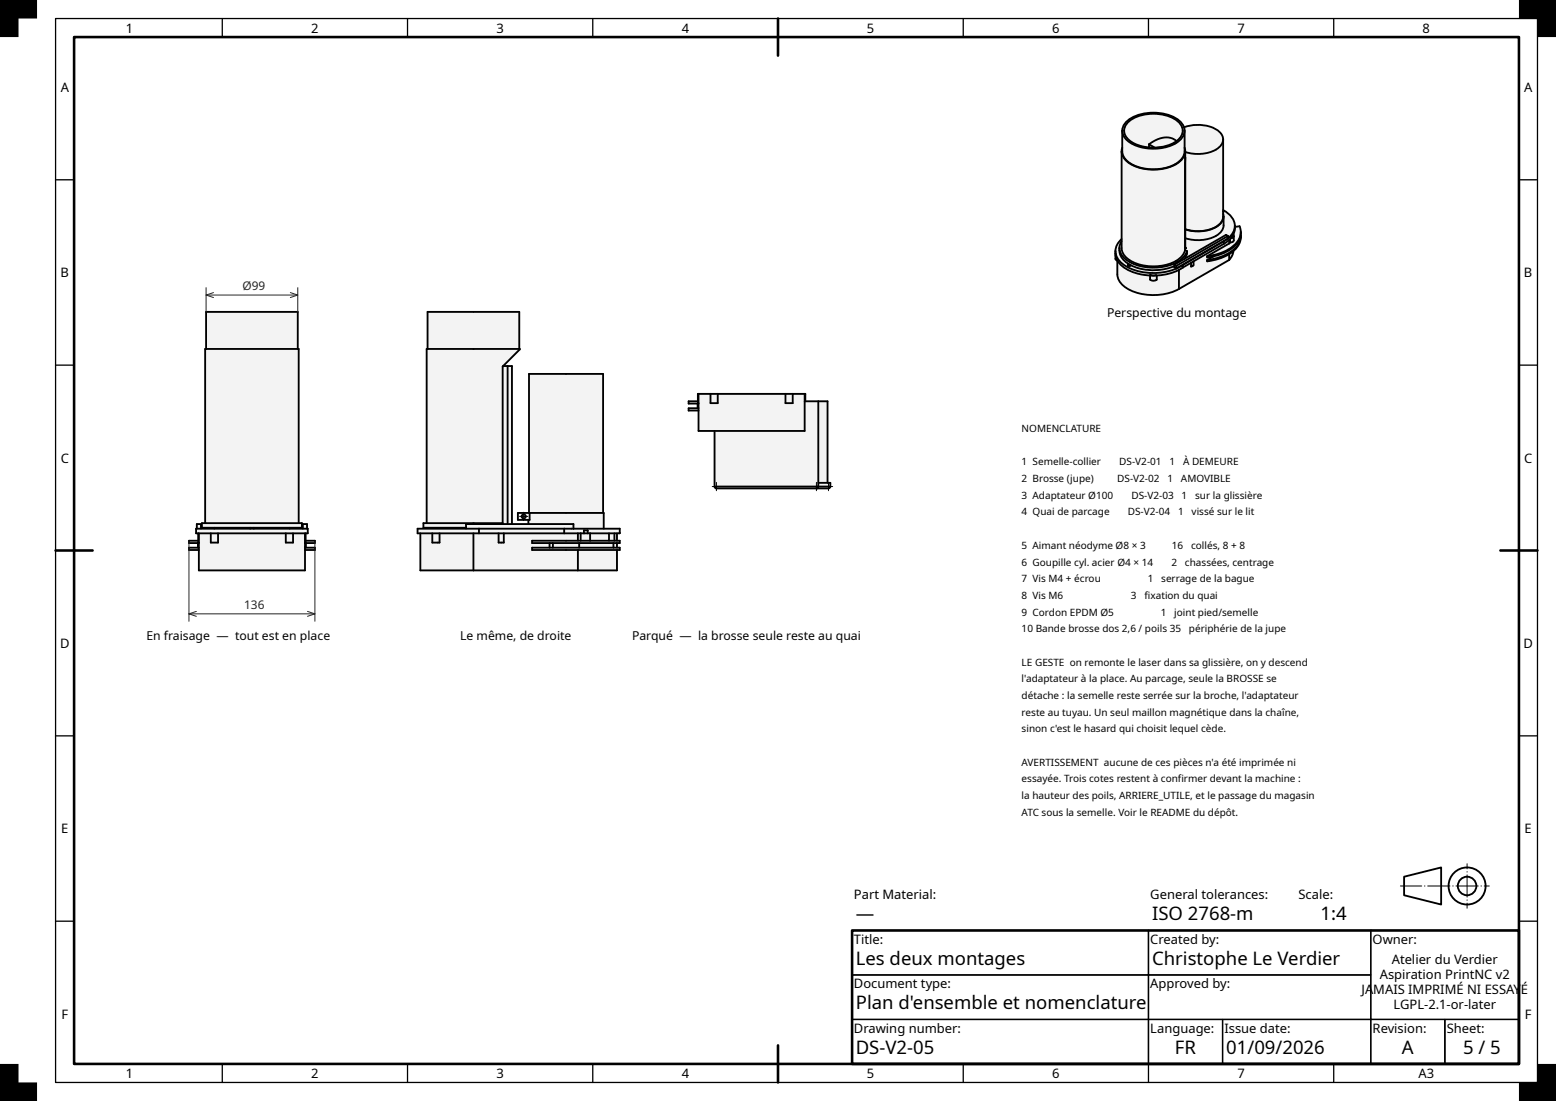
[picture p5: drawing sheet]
<svg xmlns="http://www.w3.org/2000/svg" width="420mm" height="297mm" viewBox="0 0 420 297" stroke-linecap="round" stroke-linejoin="round" font-family="sans-serif">
<path d="M20 10h390v277h-390zM210 5v10M15 148.5h10M405 148.5h10M230 251h180v36h-180zM210 282v10" fill="none" stroke="#000" stroke-width=".7"/>
<g fill="none" stroke="#000" stroke-width=".35">
<path d="M15 5h400v287h-400zM60 5v5M110 5v5M160 5v5M260 5v5M310 5v5M360 5v5M15 48.5h5M410 48.5h5M15 98.5h5M410 98.5h5M15 198.5h5"/>
<path d="M410 198.5h5M15 248.5h5M230 251h80v12h-80zM310 251h60v12h-60zM370 251h40v24h-40zM410 248.5h5M230 275h80v12h-80zM230 263h80v12h-80zM310 275h20v12h-20zM310 263h60v12h-60zM330 275h40v12h-40zM370 275h20v12h-20z"/>
<path d="M390 275h20v12h-20zM60 287v5M110 287v5M160 287v5M260 287v5M310 287v5M360 287v5"/>
</g>
<path d="M0 0h10v5h-5v5h-5zM410 0h10v10h-5v-5h-5zM0 287h5v5h5v5h-10zM410 292h5v-5h5v10h-10z" fill="#000"/>
<g fill="none" stroke="#000" stroke-width=".5">
<path d="M379 236.5l10-2.5v10l-10-2.5z"/>
<circle cx="396" cy="239" r="5"/>
<circle cx="396" cy="239" r="2.5"/>
</g>
<path d="M378 239h24" fill="none" stroke="#000" stroke-width=".27" stroke-dasharray="6 .7 .1 .7" stroke-dashoffset=".2"/>
<path d="M396 245v-12" fill="none" stroke="#000" stroke-width=".27" stroke-dasharray="6 .7 .1 .7" stroke-dashoffset="4.6"/>
<g fill="#f1f3f5">
<path d="M55.6 84.1h24.8v10h.2v47h.9v1.3h-3.3v.2h3.5v-1.2h1.2l.2 2.5h-.6v2h2.5v.6h-2.4v1.2h2.4v.7h-2.7v5.5h-28.6v-5.5h-2.7v-.7h2.4v-1.2h-2.4v-.6h2.5v-2h-.6l.2-2.5h1.2v1.2h3.5v-.2h-3.3v-1.3h.9v-47h.2z" fill-rule="evenodd"/>
<path d="M55.4 94.1h25.2v47h-25.2z" fill-rule="evenodd"/>
<path d="M53.7 143.9h3.2v2.5h2v-2.5h18.2v2.5h2v-2.5h3.2v10h-28.6z" fill-rule="evenodd"/>
<path d="M55.6 84.1h24.8v10h-24.8z" fill-rule="evenodd"/>
<path d="M52.9 142.6h30.2v1.3h-30.2z" fill-rule="evenodd"/>
<path d="M54.5 141.1h27v1.3h-27z" fill-rule="evenodd"/>
<path d="M56.9 143.9h2v2.5h-2z" fill-rule="evenodd"/>
<path d="M77.1 143.9h2v2.5h-2z" fill-rule="evenodd"/>
</g>
<path d="M57.8 142.5h9.7M68.5 142.5h9.7" fill="none" stroke="#f1f3f5" stroke-width=".27"/>
<g fill="#f1f3f5">
<path d="M51 147.7h2.7v.7h-2.7z" fill-rule="evenodd"/>
<path d="M82.3 147.7h2.7v.7h-2.7z" fill-rule="evenodd"/>
<path d="M51 145.9h2.5l.2 .6h-2.7z" fill-rule="evenodd"/>
<path d="M82.5 145.9h2.5v.6h-2.7z" fill-rule="evenodd"/>
<path d="M81.7 141.4h1.2v1.2h-1.2z" fill-rule="evenodd"/>
<path d="M53.1 141.4h1.2v1.2h-1.2z" fill-rule="evenodd"/>
</g>
<path d="M53.6 143.9v2.5M82.4 143.9v2.5" fill="none" stroke="#f1f3f5" stroke-width=".27"/>
<g fill="#f1f3f5">
<path d="M53.4 146.5h.3v1.2h-.3z" fill-rule="evenodd"/>
<path d="M82.3 146.5h.3v1.2h-.3z" fill-rule="evenodd"/>
<path d="M67.5 142.4h1v.2h-1z" fill-rule="evenodd"/>
</g>
<g fill="none" stroke="#000" stroke-width=".5">
<path d="M55.6 94.1v-10h24.8v10M52.9 142.6h30.2v1.3h-30.2zM53.1 142.6v-1.2h1.2v1.2M53.4 146.5v1.2M53.5 143.9v2.5h.2M53.5 145.9h-2.5v.6h2.7M53.7 143.9v10h28.6v-10M53.7 147.7h-2.7v.7h2.7M54.5 141.1h27v1.3h-27zM55.4 141.1v-47h25.2v47M56.9 143.9v2.5h2v-2.5M57.8 142.4v.2"/>
<path d="M67.5 142.4v.2M68.5 142.4v.2M77.1 143.9v2.5h2v-2.5M78.2 142.4v.2M81.7 142.6v-1.2h1.2v1.2M82.3 147.7h2.7v.7h-2.7M82.5 143.9v2.5h-.2M82.5 145.9h2.5v.6h-2.7M82.6 146.5v1.2"/>
</g>
<path d="M55.6 79.6h24.8M55.6 77.6v6.5M57.6 78.9l-2 .7 2 .7M78.4 78.9l2 .7-2 .7M80.4 77.6v6.5M51 145.9v21.7M85 145.9v21.7M51 165.6h34M53 164.9l-2 .7 2 .7M83 164.9l2 .7-2 .7" fill="none" stroke="#212529" stroke-width=".27"/>
<g fill="#f1f3f5">
<path d="M115.4 84.1h24.8l.1 10.2-4.5 4.4h2.4v42.7h4.4v-1.2h-2.8v-1.8h3v-37.5h20v37.5h.2v4.2h4.3l-.1 1.3h-.7v2h.8v.6h-.8v1.2h.8v.7h-.8v5.5h-53v-10h-.8v-1.3h13.1v-.2h-11.5v-1.3h.9v-47h.2z" fill-rule="evenodd"/>
<path d="M115.2 94.1h25.1l-4.6 4.8v42.2h-20.5z" fill-rule="evenodd"/>
<path d="M142.8 100.9h20v37.5h-20z" fill-rule="evenodd"/>
<path d="M127.8 143.9h6.8v2.5h1.4v-2.5h20v2h-12.4v.6h4.7v1.2h-4.7v.7h12.4v5.5h-28.2z" fill-rule="evenodd"/>
<path d="M115.4 84.1h24.8v10h-24.8z" fill-rule="evenodd"/>
<path d="M113.5 143.9h3.2v2.5h1.9v-2.5h9.2v10h-14.3z" fill-rule="evenodd"/>
<path d="M143 138.4h20v4.2h-8.2v-1.2h-12.2v-1.2h.4z" fill-rule="evenodd"/>
<path d="M156 148.4h10.5v5.5h-10.5z" fill-rule="evenodd"/>
<path d="M135.8 98.7h1.2v42.7h-1.3z" fill-rule="evenodd"/>
<path d="M137 98.7h1.2v42.7h-1.2z" fill-rule="evenodd"/>
<path d="M125.8 141.4h29v1.2h-29z" fill-rule="evenodd"/>
<path d="M129.3 142.6h23v1.3h-23z" fill-rule="evenodd"/>
<path d="M112.7 142.6h16.6v1.3h-16.6z" fill-rule="evenodd"/>
<path d="M152.3 142.6h15v1.2l-8.7 .1v-.8h-1v.8h-5.3z" fill-rule="evenodd"/>
<path d="M114.3 141.1h21.4v.3h-9.9v1h-11.5z" fill-rule="evenodd"/>
<path d="M143.6 145.9h23.7v.6h-23.7z" fill-rule="evenodd"/>
<path d="M143.6 147.7h23.7v.7h-23.7z" fill-rule="evenodd"/>
<path d="M156.3 146.5h9.3v1.2h-9.3z" fill-rule="evenodd"/>
<path d="M159.3 143.9h5.1v2h-5.1z" fill-rule="evenodd"/>
<path d="M149.2 146.5h7.1v1.2h-7.1z" fill-rule="evenodd"/>
<path d="M139.8 138.4h3.2v1.8h-3.2z" fill-rule="evenodd"/>
<path d="M156.7 143.9h2.6v2h-2.6z" fill-rule="evenodd"/>
<path d="M116.7 143.9h1.9v2.5h-1.9z" fill-rule="evenodd"/>
<path d="M134.6 143.9h1.4v2.5h-1.4z" fill-rule="evenodd"/>
<path d="M164.4 143.9h1.4v2h-1.4z" fill-rule="evenodd"/>
<path d="M156 143.9h.7v2h-.7z" fill-rule="evenodd"/>
<path d="M165.8 143.9h.7v2h-.7z" fill-rule="evenodd"/>
<path d="M165.6 146.5h.9v1.2h-.9z" fill-rule="evenodd"/>
<path d="M148.3 146.5h.9v1.2h-.9z" fill-rule="evenodd"/>
<path d="M157.6 143.1h1v.8h-1z" fill-rule="evenodd"/>
<circle cx="141.4" cy="139.3" r=".56"/>
</g>
<g fill="none" stroke="#000" stroke-width=".5">
<path d="M115.4 94.1v-10h24.8v10M135.8 98.7h2.4v42.7M137 98.7v42.7M142.8 138.4v-37.5h20v37.5M143 138.4v1.8h-3.2v-1.8h23.2v4.2M113.5 143.9v10h53v-5.5M115.2 141.1v-47h25.1l-4.6 4.8v42.5M116.7 143.9v2.5h1.9v-2.5M125.8 142.6v-1.2h29v1.2M127.8 143.9v10M129.3 142.6v1.3M134.6 143.9v2.5h1.4v-2.5"/>
<path d="M135.7 141.1h-21.4v1.3h11.5M142.6 140.2v1.2M143.6 145.9h23.7v.6h-23.7zM143.6 147.7h23.7v.7h-23.7zM148.3 146.5v1.2M149.2 146.5v1.2M152.3 143.9h-39.6v-1.3h54.6l-.1 1.3h-8.6M152.3 143.9h4.4M152.3 142.6v1.3M156 143.9v2M156 148.4v5.5M156.3 146.5v1.2"/>
<path d="M156.7 143.9h.9M156.7 143.9v2M157.6 143.9h1M157.6 143.9v-.8h1v.8M159.3 143.9v2M164.4 143.9v2M165.6 146.5v1.2M165.8 143.9v2M166.5 143.9v2M166.5 146.5v1.2"/>
<circle cx="141.4" cy="139.3" r=".56"/>
</g>
<path d="M141.4 138.2v2.2zM140.2 139.3h2.3z" fill-rule="evenodd" fill="#fff" stroke="#000" stroke-width=".27"/>
<g fill="#f1f3f5">
<path d="M185.9 108.3h2.5v-2.1h29v2.1h6v21.9h.7v1.3l-.5 .3-30.5-.1-.2-.5v-15h-4.3v-5.4h-2.7v-.7h2.4v-1.2h-2.4z" fill-rule="evenodd"/>
<path d="M192.9 116.2h24.3v-7.9h3.7v22.9h-28z" fill-rule="evenodd"/>
<path d="M188.6 106.2h3.2v2.6h1.9v-2.6h18.3v2.6h2v-2.6h3.2v10h-28.6z" fill-rule="evenodd"/>
<path d="M220.9 108.3h2.5v21.9h-2.5z" fill-rule="evenodd"/>
<path d="M192.9 131.2h28l-.2 .4-.3 .2h-27z" fill-rule="evenodd"/>
<path d="M212 106.2h2v2.6h-2z" fill-rule="evenodd"/>
<path d="M191.8 106.2h1.9v2.6h-1.9z" fill-rule="evenodd"/>
<path d="M220.9 130.2h3.2v1h-3.2z" fill-rule="evenodd"/>
<path d="M185.9 110.1h2.7v.7h-2.7z" fill-rule="evenodd"/>
<path d="M220.9 131.2h3.2l-.5 .6h-3.2l.3-.2z" fill-rule="evenodd"/>
<path d="M185.9 108.3h2.5v.5l.2 .1h-2.7z" fill-rule="evenodd"/>
</g>
<path d="M188.5 106.2v2.6M217.3 106.2v2.1" fill="none" stroke="#f1f3f5" stroke-width=".27"/>
<path d="M188.3 108.9h.3v1.2h-.3z" fill-rule="evenodd" fill="#f1f3f5"/>
<g fill="none" stroke="#000" stroke-width=".5">
<path d="M188.3 108.9v1.2M188.4 108.3h-2.5v.6h2.7M188.6 106.2v10h28.6v-10M188.6 110.1h-2.7v.7h2.7M191.8 106.2v2.6h1.9v-2.6M192.9 116.2v15M212 106.2v2.6h2v-2.6M217.2 108.3h6.2v21.9M217.4 108.3v-2.1h-29v2.6h.2M220.9 108.3v22.9M192.9 131.2l.5 .6h30.2l.5-.6M192.9 131.2h31.2"/>
<path d="M220.4 131.7v.1M220.5 131.7h-.1M220.8 131.6l-.2 .1M220.8 131.5h.1M220.9 131.2l-.1 .2M220.9 131.2l-.4 .5M220.9 130.2h3.2v1"/>
</g>
<g fill="#fff" stroke="#000" stroke-width=".27">
<path d="M193.4 130.1v2.3zM192.3 131.2h2.2z" fill-rule="evenodd"/>
<path d="M220.4 130.1v2.3zM219.2 131.2h2.3z" fill-rule="evenodd"/>
<path d="M223.6 130.1v2.3zM222.5 131.2h2.2z" fill-rule="evenodd"/>
</g>
<g fill="#f1f3f5">
<path d="M330.2 57l.1 .1-.1 .1z"/>
<path d="M304.4 32.5a12.4 12.4 0 0 1 13.9 0l1 1.2 .3 .6a10.2 10.2 0 0 1 9.6 1.3 2.82 2.82 0 0 1 1 2v19.1a5.1 5.1 0 0 1 3.1 4.5l1.3-.2 .3 2.1a5 5 0 0 1-2 4.6l-.2 1-.9 1.4-13.6 7.9a14.7 14.7 0 0 1-15-.9 4.3 4.3 0 0 1-1.6-3.1v-3.7l-.5-.5a5.3 5.3 0 0 1 1.1-4.8l.5-.5v-23.7l.2-1v-4.5a3.6 3.6 0 0 1 1.5-2.8z" fill-rule="evenodd"/>
<path d="M302.7 40.8a5.3 5.3 0 0 0 4.3 4.3 12.8 12.8 0 0 0 11.6-1.7l.5-.4a3.4 3.4 0 0 0 .8-2.2v26.6a6.1 6.1 0 0 1-5 4 12.5 12.5 0 0 1-11-2 3.5 3.5 0 0 1-1.2-2.5z" fill-rule="evenodd"/>
<path d="M319.9 41a9.4 9.4 0 0 0 9.7-1.9l.6-1.5v20.8a4.3 4.3 0 0 1-3.6 3.5l-1.9 .4h-1.9l-2.9-.5z" fill-rule="evenodd"/>
<path d="M304.4 32.5a12.4 12.4 0 0 1 13.9 0 3.4 3.4 0 0 1-.4 5.8 12.4 12.4 0 0 1-13.8-.6 3.2 3.2 0 0 1 .3-5.2z" fill-rule="evenodd"/>
<path d="M304.3 33.2a11.3 11.3 0 0 1 11.7-1.6 4.4 4.4 0 0 1 3.2 3.9 5.9 5.9 0 0 1-5.4 4.1 11.9 11.9 0 0 1-9.1-1.9 3 3 0 0 1-.4-4.5z" fill-rule="evenodd"/>
<path d="M304.3 33.2a11.3 11.3 0 0 1 11.7-1.6 4.4 4.4 0 0 1 3.2 3.9l-.5 1.3-1.1 1.3a5.2 5.2 0 0 0-6.3 0l-1.2 .8v.9a7.9 7.9 0 0 1-6.3-3.2 2.87 2.87 0 0 1 .5-3.4z" fill-rule="evenodd"/>
<path d="M302.9 35.3a5.2 5.2 0 0 0 4.2 4.2 12.6 12.6 0 0 0 11.4-1.7l1-1.5 .3-1v5.5a4.9 4.9 0 0 1-4.1 4.2 12.5 12.5 0 0 1-11.6-1.8 3.5 3.5 0 0 1-1.2-2.4z" fill-rule="evenodd"/>
<path d="M301.6 70.3a9.2 9.2 0 0 0 6.5 3.7l2.3 .3v1.1a1.44 1.44 0 0 0 1.8 0v-1.1a14.7 14.7 0 0 0 6-1.5v5.2a14.7 14.7 0 0 1-15-.9 4.3 4.3 0 0 1-1.6-3.1z" fill-rule="evenodd"/>
<path d="M319.6 34.3a10.2 10.2 0 0 1 9.6 1.3 2.82 2.82 0 0 1-1 4.8 10.7 10.7 0 0 1-8.3 .6z" fill-rule="evenodd"/>
<path d="M318.2 72.8l3.3-1.9v1l.4-.1 .3-.3v-1l8.1-4.7 1.5-1.1v1l-6 3.4v.4l1.8-.3-1.8 1v.3a14.8 14.8 0 0 0 6-1.9v1.5l-13.6 7.9z" fill-rule="evenodd"/>
<path d="M319.9 64.3a9.5 9.5 0 0 0 9.8-2 4.9 4.9 0 0 0 .6-3.9l-.1-1.7a4.5 4.5 0 0 1 2.8 5.8l-1.5 1.8v-.6l-.6-.3-11.3 6.5 .8-1.5v-.7l-.5-.3v-.3l.3-.2-.3-.1z" fill-rule="evenodd"/>
<path d="M319.9 61.9a9.5 9.5 0 0 0 9.8-1.9l.6-1.6a4.9 4.9 0 0 1-.6 3.9 9.5 9.5 0 0 1-9.8 2z" fill-rule="evenodd"/>
<path d="M302.2 65l.5-.5v.5a4.4 4.4 0 0 0 2.1 6.3l-.3 .1 .1 .3 .6-.2a14.6 14.6 0 0 0 11.8 .3v.3l.5 .3 13.7-7.9-11.9 7a15.4 15.4 0 0 1-16.3-.4 3.9 3.9 0 0 1-.8-6.1z" fill-rule="evenodd"/>
<path d="M333.3 61.2l1.3-.2a4.6 4.6 0 0 1-2.3 5.8 14.4 14.4 0 0 1-6.5 2.3l6.2-3.7 .9-.3v-1.9z" fill-rule="evenodd"/>
<path d="M301.1 67.7a6 6 0 0 0 4.5 4.9 15.9 15.9 0 0 0 13.7-1.1v.7a15.5 15.5 0 0 1-16-.1 4.6 4.6 0 0 1-2.2-4.4z" fill-rule="evenodd"/>
<path d="M310.1 38.9a6.2 6.2 0 0 1 7.1-1.1l.4 .3a10.1 10.1 0 0 1-5.9 1.7z" fill-rule="evenodd"/>
<path d="M302.2 66.9a5.6 5.6 0 0 0 4.5 4.6 13.3 13.3 0 0 0 12.6-2l1.1-1.8-.1 1.1-.7 1.1-2.6 1.5v.4a13.4 13.4 0 0 1-13.5-1.4l-.5-.5a3.8 3.8 0 0 1-.8-3z" fill-rule="evenodd"/>
<path d="M302.7 65a4.9 4.9 0 0 0 3.4 5.8 12.9 12.9 0 0 0 12.4-1.1l1-1.3 .4-1 .5 .3a6.7 6.7 0 0 1-5.2 4 13.3 13.3 0 0 1-11.8-2.1 3.4 3.4 0 0 1-.7-4.6z" fill-rule="evenodd"/>
<path d="M317.5 71.7l14-8v.7l-14 8z" fill-rule="evenodd"/>
<path d="M317 71.4l13.9-8 .6 .3-14 8z" fill-rule="evenodd"/>
<path d="M319.3 71.5l11-6.4v.7l-11 6.4z" fill-rule="evenodd"/>
<path d="M325.8 70.2l1.8-1a9.9 9.9 0 0 0 6.9-4.4l.4-1.5a5.2 5.2 0 0 1-3 4.8 14.6 14.6 0 0 1-6.1 2.1z" fill-rule="evenodd"/>
<path d="M325.8 70.2a11.8 11.8 0 0 0 8.3-4.1l.7-1.6 .1-.9a6.2 6.2 0 0 1-4 5.4l-3.5 1.2-1.6 .3z" fill-rule="evenodd"/>
<path d="M325.8 69.1a12.3 12.3 0 0 0 8.2-4 4.4 4.4 0 0 0 .9-2.5 5.1 5.1 0 0 1-3 4.8 15.7 15.7 0 0 1-6.1 2.1z" fill-rule="evenodd"/>
<path d="M302.9 39.8a4.5 4.5 0 0 0 3.3 4.9 12.6 12.6 0 0 0 12.3-1.3l.8-1a3.9 3.9 0 0 0 .5-2.6 3.4 3.4 0 0 1-1.7 4.1 12.7 12.7 0 0 1-14.2-.6 3.2 3.2 0 0 1-1-3.5z" fill-rule="evenodd"/>
<path d="M310.4 74.3h1.8v1.1a1.44 1.44 0 0 1-1.8 0z" fill-rule="evenodd"/>
<path d="M333.3 60.9a4.1 4.1 0 0 1-.6 2.7v-.4a4 4 0 0 1-2.4 2.6v-.7l.3-.1a5.3 5.3 0 0 0 2.7-4.1z" fill-rule="evenodd"/>
<path d="M319.9 42.6v24.2z" fill-rule="evenodd"/>
<path d="M331.8 68.6l1.1-.9-.2 1-.9 1.4z" fill-rule="evenodd"/>
<path d="M332.2 64.3l.5-.2 .3-.4v1.3l-1 .4v-.9z" fill-rule="evenodd"/>
<path d="M319.9 61.8a9.4 9.4 0 0 0 9.7-1.9 3 3 0 0 0 .6-2.2 2.95 2.95 0 0 1-2 3.6 10.5 10.5 0 0 1-8.3 .5z" fill-rule="evenodd"/>
<path d="M321.5 70.9l.7-.4v1l-.7 .4z" fill-rule="evenodd"/>
<path d="M310.1 38.9l1.6 .9h-1.6z" fill-rule="evenodd"/>
<path d="M317 71.4l.5 .3v.7l-.5-.3z" fill-rule="evenodd"/>
<path d="M301.1 68.4l.5 1.9-.5-.5z" fill-rule="evenodd"/>
<path d="M332.9 63.4a.57 .57 0 0 1 0 .7 .57 .57 0 0 1-.7 .2z" fill-rule="evenodd"/>
<path d="M331.8 64.7l.2-.2v.9l-.2 .3z" fill-rule="evenodd"/>
<path d="M304.5 71.4l.3-.1 .4 .2-.7 .1z" fill-rule="evenodd"/>
<path d="M332.5 63.4l.2 .3-.1 .2-.2-.1z" fill-rule="evenodd"/>
<path d="M304.5 71.6h.6z" fill-rule="evenodd"/>
<path d="M319.9 66.8l.3 .1-.3 .2z" fill-rule="evenodd"/>
<path d="M332.7 63.2v.4l-.2-.2z" fill-rule="evenodd"/>
<path d="M332.4 63.8l.2 .1-.2 .1z" fill-rule="evenodd"/>
<path d="M332.9 63.2v.2z" fill-rule="evenodd"/>
<path d="M304.7 71.7h.2z" fill-rule="evenodd"/>
</g>
<g fill="none" stroke="#000" stroke-width=".5">
<path d="M302.9 39.8l-.2 1M302.9 35.3v5.5a5.2 5.2 0 0 0 4.2 4.2 12.6 12.6 0 0 0 11.4-1.6l.8-1 .4-1 .1-6.1M302.9 35.3a5.2 5.2 0 0 0 4.2 4.2 12.6 12.6 0 0 0 11.4-1.7l1-1.5 .3-1M302.9 35.3a5.6 5.6 0 0 1 4.9-4.4 12.4 12.4 0 0 1 10.6 1.7 3.6 3.6 0 0 1 1.4 2.7M304.3 33.2a11.3 11.3 0 0 1 11.7-1.6 4.4 4.4 0 0 1 3.2 3.9 4.8 4.8 0 0 1-3.8 3.7 11.7 11.7 0 0 1-10.9-1.7 2.98 2.98 0 0 1-.2-4.3zM310.1 38.9v.9M310.1 38.9l1.6 .9M317.6 38.1a5.2 5.2 0 0 0-6.3 0l-1.2 .8M319.6 34.3a10.2 10.2 0 0 1 9.6 1.3 2.82 2.82 0 0 1 1 2M319.8 39.8l.1 1M330.2 37.6a4.3 4.3 0 0 1-3.7 3.5l-1.8 .4h-1.9l-2.9-.5M330.2 37.6v20.8a4.3 4.3 0 0 1-3.6 3.5l-1.9 .4h-1.9l-2.9-.5"/>
<path d="M302.7 40.8v26.1a5.3 5.3 0 0 0 4.3 4.3 12.3 12.3 0 0 0 11.9-1.9l.6-.9 .4-1M302.7 40.8a5.3 5.3 0 0 0 4.3 4.3 12.8 12.8 0 0 0 11.6-1.7l.5-.4a3.4 3.4 0 0 0 .8-2.2M319.9 40.8v26l.3 .1-.3 .2M319.9 42.9v24.5M319.9 42.6h.1M330.2 56.7a5.2 5.2 0 0 1 3.1 4.2M330.2 57.7l.1 .7M330.2 57l.1 .1-.1 .1M330.3 58.4a4.9 4.9 0 0 1-.6 3.9 9.5 9.5 0 0 1-9.8 2M330.3 58.4a4.3 4.3 0 0 1-3.7 3.6l-1.8 .3-2 .1-2.9-.5M301.1 68.4a6 6 0 0 0 4.5 4.9 15.9 15.9 0 0 0 13.7-1.1M301.1 67.7a6 6 0 0 0 4.5 4.9 15.9 15.9 0 0 0 13.7-1.1"/>
<path d="M301.1 67.7v2.1l.5 .5M301.6 70.3v3.7a5.5 5.5 0 0 0 4 4.5 15.5 15.5 0 0 0 12.6-.5M302.2 66.9a4.7 4.7 0 0 0 3.2 4.7 14.7 14.7 0 0 0 11.6 .2M302.2 66.9a5.6 5.6 0 0 0 4.5 4.6 13.3 13.3 0 0 0 12.6-2l1.1-1.8M302.7 64.5l-1.2 1.5-.4 1.7M302.7 65l-.3 .8-.2 1.1M304.5 71.6h.6M304.5 71.6h.1M304.7 71.7h.2M304.7 71.7h.1M304.8 71.3l-.3 .1v.2l.4 .1 .3-.2M310.4 74l.8 .3 .9-.1"/>
<path d="M310.4 74.3v1.1a1.44 1.44 0 0 0 1.8 0v-1.1M317 71.4v.7l.5 .3M317 71.4l.5 .3M317.5 71.7v.7M318.2 72.8v5.2M319.3 71.5v.7M319.9 67.4l.5 .3M320.4 67.7l-.1 1.1-.7 1.1M322.2 70.5v1l-.7 .4v-1M327.6 69.2l-1.8 1M330.3 65.8l-11 6.4M330.3 65.1l-11 6.4"/>
<path d="M330.3 65.1v.7M331.2 64.5l-.9 .6M331.2 64.5l-13.7 7.9M331.5 63.7v.7l-.3 .1M331.5 63.7l-14 8M331.5 63.7l-.6-.3-13.9 8M331.8 64.7v1M331.8 68.6v1.5M331.8 70.1l-13.6 7.9M331.8 65.7l-6 3.4M332 65.4l-.2 .3M332 64.5v.9"/>
<path d="M332.4 64l-2.1 1.8M332.4 63.8l.2 .1M332.5 63.4l.2 .3-.3 .3M332.9 63.4l.1 .3M332.9 67.7l-.2 1-.9 1.4M332.9 63.2v.2M333 63.7l-.3 .4-.5 .2M333 63.7v1.3l-1 .4M333.3 60.9l-.1 1.5-.5 1.2v-.4l-.3 .4v.4M333.3 60.9l-.3 1.6-1.5 1.8M333.3 61.2l1.3-.2 .3 1.6M334.9 63.3v.3"/>
<path d="M334.9 63.6a5.9 5.9 0 0 1-4 5.4l-3.5 1.2-1.6 .3v-.3M334.9 62.6a6.6 6.6 0 0 1-4.6 5.3l-2.1 .8-2.4 .4M334.9 62.6a5.9 5.9 0 0 1-4 5.4 15.9 15.9 0 0 1-5.1 1.5v-.4M334.9 63.6a6.8 6.8 0 0 1-5.1 5.6l-4 1"/>
</g>
<g font-size="5">
<text x="231" y="248.2">—</text>
<text x="311" y="248.2">ISO 2768-m</text>
<text x="356.5" y="248.2">1:4</text>
<text x="231" y="260.2">Les deux montages</text>
<text x="311" y="260.2">Christophe Le Verdier</text>
<text x="231" y="272.2">Plan d'ensemble et nomenclature</text>
<text x="231" y="284.2">DS-V2-05</text>
<text x="317.1" y="284.2">FR</text>
<text x="331" y="284.2">01/09/2026</text>
<text x="378.4" y="284.2">A</text>
<text x="394.9" y="284.2">5 / 5</text>
</g>
<g font-size="3.5">
<text x="34" y="8.8">1</text>
<text x="84" y="8.8">2</text>
<text x="134" y="8.8">3</text>
<text x="184" y="8.8">4</text>
<text x="234" y="8.8">5</text>
<text x="284" y="8.8">6</text>
<text x="334" y="8.8">7</text>
<text x="384" y="8.8">8</text>
<text x="16.4" y="24.8">A</text>
<text x="411.4" y="24.8">A</text>
<text x="16.4" y="74.8">B</text>
<text x="411.4" y="74.8">B</text>
<text x="16.4" y="124.8">C</text>
<text x="411.4" y="124.8">C</text>
<text x="16.2" y="174.8">D</text>
<text x="411.2" y="174.8">D</text>
<text x="16.5" y="224.8">E</text>
<text x="411.5" y="224.8">E</text>
<text x="230.5" y="242.6">Part Material:</text>
<text x="310.5" y="242.6">General tolerances:</text>
<text x="350.5" y="242.6">Scale:</text>
<text x="230.5" y="254.6">Title:</text>
<text x="310.5" y="254.6">Created by:</text>
<text x="370.5" y="254.6">Owner:</text>
<text x="375.7" y="260.1">Atelier du Verdier</text>
<text x="230.5" y="266.6">Document type:</text>
<text x="310.5" y="266.6">Approved by:</text>
<text x="367.5" y="268.1">JAMAIS IMPRIMÉ NI ESSAYÉ</text>
<text x="372.4" y="264.1">Aspiration PrintNC v2</text>
<text x="16.6" y="274.8">F</text>
<text x="376.2" y="272.1">LGPL-2.1-or-later</text>
<text x="411.6" y="274.8">F</text>
<text x="230.5" y="278.6">Drawing number:</text>
<text x="310.5" y="278.6">Language:</text>
<text x="330.5" y="278.6">Issue date:</text>
<text x="370.5" y="278.6">Revision:</text>
<text x="390.5" y="278.6">Sheet:</text>
<text x="34" y="290.8">1</text>
<text x="84" y="290.8">2</text>
<text x="134" y="290.8">3</text>
<text x="184" y="290.8">4</text>
<text x="234" y="290.8">5</text>
<text x="284" y="290.8">6</text>
<text x="334" y="290.8">7</text>
<text x="382.9" y="290.8">A3</text>
</g>
<g font-size="3.3">
<text x="298.8" y="85.5">Perspective du montage</text>
<text x="39.5" y="172.6">En fraisage — tout est en place</text>
<text x="124.2" y="172.6">Le même, de droite</text>
<text x="170.6" y="172.6">Parqué — la brosse seule reste au quai</text>
</g>
<g font-size="3.2" fill="#212529">
<text x="65.4" y="78.2">Ø99</text>
<text x="65.9" y="164.2">136</text>
</g>
<g font-size="2.7">
<text x="275.8" y="116.6">NOMENCLATURE</text>
<text x="275.8" y="125.6">1 Semelle-collier</text>
<text x="302.1" y="125.6">DS-V2-01</text>
<text x="315.7" y="125.6">1</text>
<text x="319.3" y="125.6">À DEMEURE</text>
<text x="275.8" y="130.1">2 Brosse (jupe)</text>
<text x="301.6" y="130.1">DS-V2-02</text>
<text x="315.1" y="130.1">1</text>
<text x="318.8" y="130.1">AMOVIBLE</text>
<text x="275.8" y="134.6">3 Adaptateur Ø100</text>
<text x="305.4" y="134.6">DS-V2-03</text>
<text x="319" y="134.6">1</text>
<text x="322.6" y="134.6">sur la glissière</text>
<text x="275.8" y="139.1">4 Quai de parcage</text>
<text x="304.4" y="139.1">DS-V2-04</text>
<text x="318" y="139.1">1</text>
<text x="321.6" y="139.1">vissé sur le lit</text>
<text x="275.8" y="148.1">5 Aimant néodyme Ø8 × 3</text>
<text x="316.3" y="148.1">16</text>
<text x="321.5" y="148.1">collés, 8 + 8</text>
<text x="275.8" y="152.6">6 Goupille cyl. acier Ø4 × 14</text>
<text x="316.2" y="152.6">2</text>
<text x="319.9" y="152.6">chassées, centrage</text>
<text x="275.8" y="157.1">7 Vis M4 + écrou</text>
<text x="275.8" y="161.6">8 Vis M6</text>
<text x="305.3" y="161.6">3</text>
<text x="308.9" y="161.6">fixation du quai</text>
<text x="309.8" y="157.1">1</text>
<text x="313.4" y="157.1">serrage de la bague</text>
<text x="275.8" y="166.1">9 Cordon EPDM Ø5</text>
<text x="313.3" y="166.1">1</text>
<text x="317" y="166.1">joint pied/semelle</text>
<text x="275.8" y="170.6">10 Bande brosse dos 2,6 / poils 35</text>
<text x="320.9" y="170.6">périphérie de la jupe</text>
<text x="275.8" y="179.6">LE GESTE on remonte le laser dans sa glissière, on y descend</text>
<text x="275.8" y="184.1">l'adaptateur à la place. Au parcage, seule la BROSSE se</text>
<text x="275.8" y="188.6">détache : la semelle reste serrée sur la broche, l'adaptateur</text>
<text x="275.8" y="193.1">reste au tuyau. Un seul maillon magnétique dans la chaîne,</text>
<text x="275.8" y="197.6">sinon c'est le hasard qui choisit lequel cède.</text>
<text x="275.8" y="206.6">AVERTISSEMENT aucune de ces pièces n'a été imprimée ni</text>
<text x="275.8" y="211.1">essayée. Trois cotes restent à confirmer devant la machine :</text>
<text x="275.8" y="215.6">la hauteur des poils, ARRIERE_UTILE, et le passage du magasin</text>
<text x="275.8" y="220.1">ATC sous la semelle. Voir le README du dépôt.</text>
</g>
</svg>
